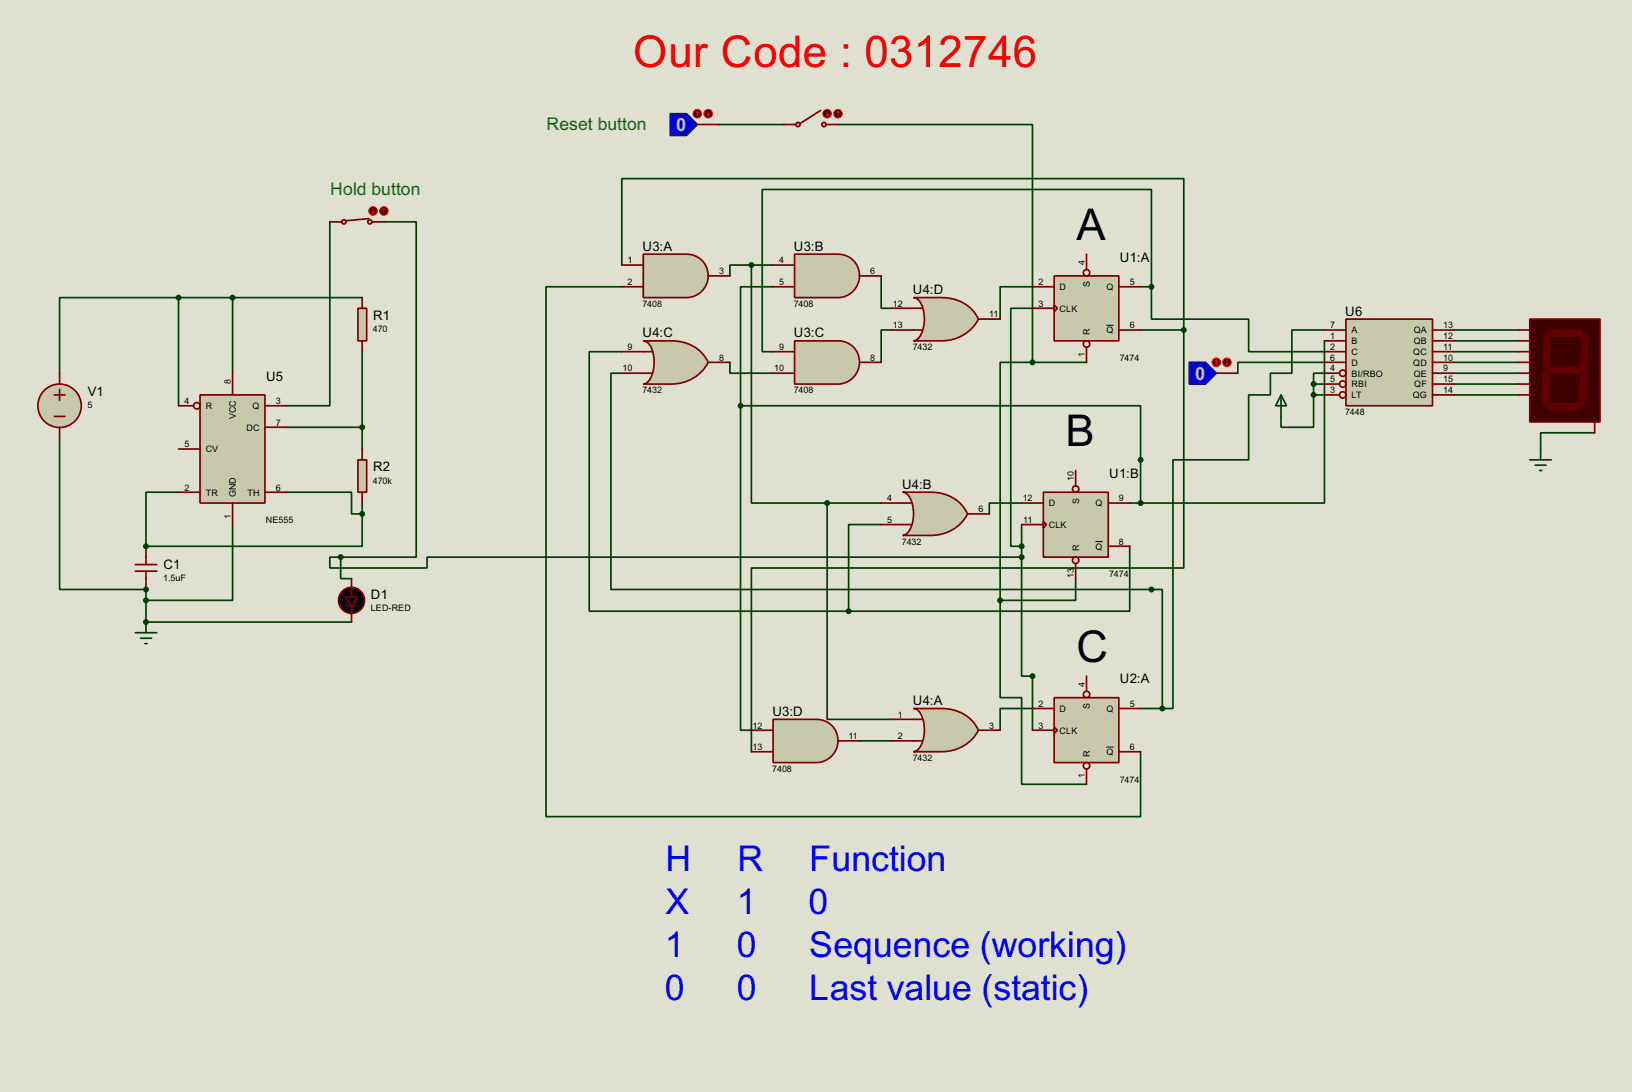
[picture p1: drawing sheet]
<svg xmlns="http://www.w3.org/2000/svg" width="383mm" height="256mm" viewBox="0 0 383 256" stroke-linecap="round" stroke-linejoin="round" font-family="sans-serif">
<path d="M0 0h383.5v256.5h-383.5z" fill="#e0e0d0"/>
<g fill="none" stroke="#004000" stroke-width=".4">
<path d="M42 69.9h-28v17.8M42 69.9h43.1M42 69.9v25.4M54.7 69.9v17.8M146.1 67.4h-17.8v124.4h139.7v-15.2M146.1 62.3v-20.3h132.1v35.5M176.6 62.3h-5.1v2.5M176.6 62.3v55.9h17.8M176.6 62.3h5.1M181.7 67.4h-7.7v27.9M207.1 64.8v7.6h2.5M209.6 77.5h-2.5v7.6"/>
<path d="M242.6 67.4h-7.6v7.6M268 77.5h10.2M268 67.4h2.6M270.6 67.4v-22.9h-91.5v38.1h2.6M270.6 67.4v7.6h22.8v7.6h17.8M278.2 77.5v55.9h-101.6v43.2M341.7 77.5h15.2M85.1 82.6v22.9M146.1 82.6h-7.6v61h60.9M146.1 87.7h-2.5v50.8h127M171.5 85.1v2.6h10.2M174 95.3v76.2h2.6"/>
<path d="M174 95.3h94v12.7M308.7 92.8v7.6h-7.7v-2.6M308.7 90.2h2.5M308.7 92.8h2.5M308.7 90.2v2.6M311.2 85.1h-20.3v2.6M311.2 87.7h-2.5v2.5M341.7 80.1h15.2M341.7 82.6h15.2M341.7 85.1h15.2M341.7 87.7h15.2M341.7 90.2h15.2"/>
<path d="M341.7 92.8h15.2M14 102.9v35.6h20.3M67.4 115.6h15.2v5.1h2.5v-2.5M67.4 100.4h17.7M194.4 118.2v50.8h15.2M194.4 118.2h12.7M240.1 118.2h-7.6v2.5M374.7 101.7h-12.7v3.8M207.1 123.2h-7.7v20.4M265.5 128.3v15.3h-66.1M202 174h7.6M242.6 166.4h-7.6v5.1"/>
</g>
<circle cx="34.3" cy="138.5" r=".2" fill="#004000"/>
<path d="M85.1 120.7v7.6h-50.8" fill="none" stroke="#004000" stroke-width=".4"/>
<circle cx="34.3" cy="128.3" r=".2" fill="#004000"/>
<path d="M42 115.6h-7.7v12.7M34.3 138.5v7.6M54.7 123.2v17.8h-20.4" fill="none" stroke="#004000" stroke-width=".4"/>
<circle cx="34.3" cy="146.1" r=".2" fill="#004000"/>
<g fill="none" stroke="#004000" stroke-width=".4">
<path d="M169 29.3h15.2M196.9 29.3h45.7v55.8M77.5 52.1v43.2h-10.1M90.2 52.1h7.6v78.8h-17.7M242.6 72.4h-5.1v55.9h2.6M311.2 77.5h-7.6v10.2h-5.1v5.1h-5.1v15.2h-17.8v58.4h-2.5M242.6 85.1h-7.6v55.9M242.6 85.1h12.7M311.2 80.1v38.1h-43.2M265.5 118.2h2.5M268 108v10.2M80.1 130.9v5h2.5"/>
<path d="M80.1 130.9h-2.6v2.5h22.9v-2.5h139.7M240.1 130.9v27.9h2.5v12.7M240.1 123.2v7.7M252.8 135.9v5.1h-17.8M270.6 138.5h2.5v27.9M34.3 146.1h48.3M235 141v22.9h5.1v20.3h15.2M268 166.4h5.1"/>
</g>
<path d="M247.7 64.8h15.2v15.3h-15.2z" fill="#c8c8aa" stroke="#800000" stroke-width=".4"/>
<g fill="none" stroke="#800000" stroke-width=".4">
<path d="M255.3 59.7v3.6M242.6 67.4h5.1M242.6 72.4h5.1M247.7 71.7l.8 .7-.8 .8zM262.9 67.4h5.1M262.9 77.5h5.1M255.3 81.6v3.5"/>
<circle cx="255.3" cy="64.1" r=".75"/>
<circle cx="255.3" cy="80.8" r=".75"/>
</g>
<path d="M260 76.4h1.7" fill="none" stroke="#000" stroke-width=".23"/>
<path d="M245.2 115.6h15.2v15.3h-15.2z" fill="#c8c8aa" stroke="#800000" stroke-width=".4"/>
<g fill="none" stroke="#800000" stroke-width=".4">
<path d="M240.1 118.2h5.1M252.8 110.5v3.6M260.4 118.2h5.1M240.1 123.2h5.1M245.2 122.5l.7 .7-.7 .8zM252.8 132.4v3.5M260.4 128.3h5.1"/>
<circle cx="252.7" cy="114.9" r=".75"/>
<circle cx="252.7" cy="131.6" r=".75"/>
</g>
<path d="M257.4 127.2h1.7" fill="none" stroke="#000" stroke-width=".23"/>
<path d="M247.7 163.9h15.2v15.2h-15.2z" fill="#c8c8aa" stroke="#800000" stroke-width=".4"/>
<g fill="none" stroke="#800000" stroke-width=".4">
<path d="M255.3 158.8v3.6M242.6 166.4h5.1M242.6 171.5h5.1M247.7 170.7l.8 .8-.8 .8zM262.9 166.4h5.1M262.9 176.6h5.1M255.3 180.6v3.6"/>
<circle cx="255.3" cy="179.9" r=".75"/>
<circle cx="255.3" cy="163.1" r=".75"/>
</g>
<path d="M260 175.5h1.7" fill="none" stroke="#000" stroke-width=".23"/>
<path d="M151.2 59.7h10.1a5.1 5.1 0 0 1 5.1 5.1 5.1 5.1 0 0 1-5.1 5.1h-10.1z" fill-rule="evenodd" fill="#c8c8aa" stroke="#800000" stroke-width=".4"/>
<path d="M146.1 62.3h5.1M146.1 67.4h5.1M166.4 64.8h5.1" fill="none" stroke="#800000" stroke-width=".4"/>
<path d="M186.7 59.7h10.2a5.1 5.1 0 0 1 5.1 5.1 5.1 5.1 0 0 1-5.1 5.1h-10.2z" fill-rule="evenodd" fill="#c8c8aa" stroke="#800000" stroke-width=".4"/>
<path d="M181.7 62.3h5M181.7 67.4h5M202 64.8h5.1" fill="none" stroke="#800000" stroke-width=".4"/>
<path d="M186.7 80.1h10.2a5.1 5.1 0 0 1 5.1 5 5.1 5.1 0 0 1-5.1 5.1h-10.2z" fill-rule="evenodd" fill="#c8c8aa" stroke="#800000" stroke-width=".4"/>
<path d="M181.7 82.6h5M181.7 87.7h5M202 85.1h5.1" fill="none" stroke="#800000" stroke-width=".4"/>
<path d="M181.7 169h10.1a5.1 5.1 0 0 1 5.1 5 5.1 5.1 0 0 1-5.1 5.1h-10.1z" fill-rule="evenodd" fill="#c8c8aa" stroke="#800000" stroke-width=".4"/>
<path d="M176.6 171.5h5.1M176.6 176.6h5.1M196.9 174h5.1" fill="none" stroke="#800000" stroke-width=".4"/>
<path d="M214.7 166.4h6.6a9.2 9.2 0 0 1 8.6 5.1 9.5 9.5 0 0 1-8.6 5.1h-6.6a3.4 3.4 0 0 0 2.3-3.2 7.4 7.4 0 0 0-1.4-6.6z" fill-rule="evenodd" fill="#c8c8aa" stroke="#800000" stroke-width=".4"/>
<path d="M209.6 169h7.1M209.6 174h7.1M229.9 171.5h5.1" fill="none" stroke="#800000" stroke-width=".4"/>
<path d="M212.1 115.6h6.6a9.1 9.1 0 0 1 8.7 5.1 9.5 9.5 0 0 1-8.7 5.1h-6.6a3.4 3.4 0 0 0 2.3-3.2 7.4 7.4 0 0 0-1.4-6.6z" fill-rule="evenodd" fill="#c8c8aa" stroke="#800000" stroke-width=".4"/>
<path d="M207.1 118.2h7.1M207.1 123.2h7.1M227.4 120.7h5.1" fill="none" stroke="#800000" stroke-width=".4"/>
<path d="M151.2 80.1h6.6a9.2 9.2 0 0 1 8.6 5 9.5 9.5 0 0 1-8.6 5.1h-6.6a3.4 3.4 0 0 0 2.3-3.1 7.3 7.3 0 0 0-1.4-6.7z" fill-rule="evenodd" fill="#c8c8aa" stroke="#800000" stroke-width=".4"/>
<path d="M146.1 82.6h7.1M146.1 87.7h7.1M166.4 85.1h5.1" fill="none" stroke="#800000" stroke-width=".4"/>
<path d="M214.7 69.9h6.6a9.2 9.2 0 0 1 8.6 5.1 9.5 9.5 0 0 1-8.6 5.1h-6.6a3.4 3.4 0 0 0 2.3-3.2 7.3 7.3 0 0 0-1.4-6.6z" fill-rule="evenodd" fill="#c8c8aa" stroke="#800000" stroke-width=".4"/>
<path d="M209.6 72.4h7.1M209.6 77.5h7.1M229.9 75h5.1" fill="none" stroke="#800000" stroke-width=".4"/>
<g fill="#004000" stroke="#004000" stroke-width=".4">
<circle cx="176.5" cy="62.3" r=".5"/>
<circle cx="199.4" cy="143.6" r=".5"/>
<circle cx="174" cy="95.3" r=".5"/>
<circle cx="278.1" cy="77.5" r=".5"/>
<circle cx="194.3" cy="118.2" r=".5"/>
</g>
<path d="M47 92.8h15.3v25.4h-15.3z" fill="#c8c8aa" stroke="#800000" stroke-width=".4"/>
<g fill="none" stroke="#800000" stroke-width=".4">
<path d="M42 95.3h3.5M54.7 87.7v5.1M62.3 95.3h5.1M42 115.6h5M42 105.5h5M54.7 118.2v5M62.3 100.4h5.1M62.3 115.6h5.1"/>
<circle cx="46.2" cy="95.3" r=".75"/>
</g>
<path d="M359.5 75h16.5v24.1h-16.5z" fill="#400000" stroke="#800000" stroke-width=".4"/>
<g fill="#600000" stroke="#600000" stroke-width=".23">
<path d="M363.8 78.3l.7-.8h6.9l.8 .8-.8 .7h-6.9z" fill-rule="evenodd"/>
<path d="M372.4 78.5l.8 .8-.3 6.6-.7 .8-.8-.8 .3-6.6z" fill-rule="evenodd"/>
<path d="M363.5 86.9l.8-.7h6.8l.8 .7-.8 .8h-6.8z" fill-rule="evenodd"/>
<path d="M363.5 78.5l.8 .8-.3 6.6-.7 .8-.8-.8 .3-6.6z" fill-rule="evenodd"/>
<path d="M371.4 87.9l.8-.7 .7 .7-.2 6.6-.8 .8-.8-.8z" fill-rule="evenodd"/>
<path d="M364 94.8h6.9l.8 .8-.8 .7h-6.9l-.7-.7z" fill-rule="evenodd"/>
<path d="M362.5 87.9l.8-.7 .7 .7-.2 6.6-.8 .8-.7-.8z" fill-rule="evenodd"/>
</g>
<path d="M356.9 77.5h2.6M356.9 80.1h2.6M356.9 82.6h2.6M356.9 85.1h2.6M356.9 87.7h2.6M356.9 90.2h2.6M356.9 92.8h2.6M374.7 99.1v2.6" fill="none" stroke="#800000" stroke-width=".4"/>
<path d="M316.3 75h20.3v20.3h-20.3z" fill="#c8c8aa" stroke="#800000" stroke-width=".4"/>
<g fill="none" stroke="#800000" stroke-width=".4">
<path d="M311.2 77.5h5.1M336.6 77.5h5.1M311.2 80.1h5.1M311.2 82.6h5.1M311.2 85.1h5.1M311.2 87.7h3.6M311.2 90.2h3.6M311.2 92.8h3.6M336.6 80.1h5.1M336.6 82.6h5.1M336.6 85.1h5.1M336.6 87.7h5.1"/>
<path d="M336.6 90.2h5.1M336.6 92.8h5.1"/>
<circle cx="315.5" cy="87.7" r=".75"/>
<circle cx="315.5" cy="90.2" r=".75"/>
<circle cx="315.5" cy="92.8" r=".75"/>
</g>
<g fill="#004000" stroke="#004000" stroke-width=".4">
<circle cx="270.5" cy="67.4" r=".5"/>
<circle cx="268" cy="108" r=".5"/>
<circle cx="270.5" cy="138.5" r=".5"/>
</g>
<path d="M279.5 85.1h3.8l2.5 2.6-2.5 2.5h-3.8z" fill-rule="evenodd" fill="#0000c0" stroke="#000080" stroke-width=".4"/>
<path d="M285.8 87.7h5.1" fill="none" stroke="#800000" stroke-width=".4"/>
<circle cx="285.8" cy="85.1" r="1" fill="#400000" stroke="#f00" stroke-width=".23"/>
<path d="M285.8 84.6l-.2 .3M285.8 84.6l.3 .3M285.8 84.6v1.1" fill="none" stroke="#f00" stroke-width=".23"/>
<circle cx="288.3" cy="85.1" r="1" fill="#400000" stroke="#f00" stroke-width=".23"/>
<path d="M288.1 85.4l.2 .3M288.3 84.6v1.1M288.6 85.4l-.3 .3" fill="none" stroke="#f00" stroke-width=".23"/>
<path d="M301 92.8l1.3 2.5h-2.5zM301 92.8v5M359.5 108h5M360.7 109.3h2.6M361.8 110.5h.5M362 105.5v2.5" fill="none" stroke="#004000" stroke-width=".4"/>
<g fill="#004000" stroke="#004000" stroke-width=".4">
<circle cx="308.6" cy="90.2" r=".5"/>
<circle cx="308.6" cy="92.8" r=".5"/>
</g>
<circle cx="14" cy="95.3" r="5.1" fill="#c8c8aa" stroke="#800000" stroke-width=".4"/>
<path d="M12.8 92.8h2.5M12.8 97.8h2.5M14 87.7v2.5M14 91.5v2.5M14 100.4v2.5" fill="none" stroke="#800000" stroke-width=".4"/>
<path d="M84.1 72.4h2.1v7.7h-2.1z" fill="#c8c8aa" stroke="#800000" stroke-width=".4"/>
<path d="M85.1 69.9v2.5M85.1 80.1v2.5" fill="none" stroke="#800000" stroke-width=".4"/>
<path d="M84.1 108h2.1v7.6h-2.1z" fill="#c8c8aa" stroke="#800000" stroke-width=".4"/>
<path d="M85.1 105.5v2.5M85.1 115.6v2.6M31.8 132.6h5.1M31.8 134.2h5.1M34.3 128.3v4.3M34.3 134.2v4.3M82.6 135.9v4.4M81.3 142.3h2.6M82.6 142.3v3.8" fill="none" stroke="#800000" stroke-width=".4"/>
<g fill="#004000" stroke="#004000" stroke-width=".4">
<circle cx="54.6" cy="69.9" r=".5"/>
<circle cx="41.9" cy="69.9" r=".5"/>
<circle cx="85.1" cy="100.4" r=".5"/>
<circle cx="85.1" cy="120.7" r=".5"/>
<circle cx="34.3" cy="138.5" r=".5"/>
<circle cx="34.3" cy="128.3" r=".5"/>
<circle cx="34.3" cy="141" r=".5"/>
<circle cx="34.3" cy="146.1" r=".5"/>
<circle cx="268" cy="118.2" r=".5"/>
<circle cx="273.1" cy="166.4" r=".5"/>
<circle cx="242.6" cy="158.8" r=".5"/>
<circle cx="240" cy="128.3" r=".5"/>
</g>
<path d="M31.8 148.6h5.1M33.1 149.9h2.5M34.1 151.2h.5M34.3 146.1v2.5" fill="none" stroke="#004000" stroke-width=".4"/>
<g fill="#000" stroke="#800000" stroke-width=".4">
<path d="M81.1 140.3h3l-1.5 2z"/>
<circle cx="82.6" cy="141" r="3.1"/>
</g>
<path d="M157.5 26.7h3.8l2.6 2.6-2.6 2.5h-3.8z" fill-rule="evenodd" fill="#0000c0" stroke="#000080" stroke-width=".4"/>
<path d="M163.9 29.3h5.1" fill="none" stroke="#800000" stroke-width=".4"/>
<circle cx="163.8" cy="26.7" r="1" fill="#400000" stroke="#f00" stroke-width=".23"/>
<path d="M163.9 26.2l-.3 .3M163.9 26.2l.2 .3M163.9 26.2v1" fill="none" stroke="#f00" stroke-width=".23"/>
<circle cx="166.4" cy="26.7" r="1" fill="#400000" stroke="#f00" stroke-width=".23"/>
<path d="M166.2 27l.2 .2M166.4 26.2v1M166.7 27l-.3 .2" fill="none" stroke="#f00" stroke-width=".23"/>
<g fill="#c8c8aa" stroke="#800000" stroke-width=".4">
<circle cx="193.6" cy="29.3" r=".5"/>
<circle cx="187.5" cy="29.3" r=".5"/>
</g>
<path d="M184.2 29.3h2.8M192.8 26l-4.8 3M194.1 29.3h2.8" fill="none" stroke="#800000" stroke-width=".4"/>
<circle cx="194.3" cy="26.7" r="1" fill="#400000" stroke="#f00" stroke-width=".23"/>
<path d="M194.1 27l.3 .2M194.4 26.2v1M194.6 27l-.2 .2" fill="none" stroke="#f00" stroke-width=".23"/>
<circle cx="196.9" cy="26.7" r="1" fill="#400000" stroke="#f00" stroke-width=".23"/>
<path d="M196.9 26.2l-.2 .3M196.9 26.2l.3 .3M196.9 26.2v1" fill="none" stroke="#f00" stroke-width=".23"/>
<g fill="#004000" stroke="#004000" stroke-width=".4">
<circle cx="242.6" cy="85.1" r=".5"/>
<circle cx="235" cy="141" r=".5"/>
<circle cx="80" cy="130.9" r=".5"/>
<circle cx="240" cy="130.9" r=".5"/>
</g>
<g fill="#c8c8aa" stroke="#800000" stroke-width=".4">
<circle cx="86.9" cy="52.1" r=".5"/>
<circle cx="80.8" cy="52.1" r=".5"/>
</g>
<path d="M77.5 52.1h2.8M86.7 51.4l-5.4 .5M87.4 52.1h2.8" fill="none" stroke="#800000" stroke-width=".4"/>
<circle cx="87.6" cy="49.6" r="1" fill="#400000" stroke="#f00" stroke-width=".23"/>
<path d="M87.4 49.8l.3 .3M87.7 49.1v1M87.9 49.8l-.2 .3" fill="none" stroke="#f00" stroke-width=".23"/>
<circle cx="90.2" cy="49.6" r="1" fill="#400000" stroke="#f00" stroke-width=".23"/>
<path d="M90.2 49.1l-.2 .2M90.2 49.1l.3 .2M90.2 49.1v1" fill="none" stroke="#f00" stroke-width=".23"/>
<text font-size="11.5" fill="#f00" x="148.8" y="15.8">Our Code : 0312746</text>
<g font-size="11.5">
<text x="252.9" y="56.4">A</text>
<text x="250.4" y="104.7">B</text>
<text x="252.9" y="155.5">C</text>
</g>
<g font-size="9.4" fill="#00f">
<text x="156.4" y="204.5">H</text>
<text x="173.3" y="204.5">R</text>
<text x="190.1" y="204.5">Function</text>
<text x="156.4" y="214.7">X</text>
<text x="173.1" y="214.7">1</text>
<text x="190" y="214.7">0</text>
<text x="156.3" y="224.8">1</text>
<text x="173.1" y="224.8">0</text>
<text x="190.1" y="224.8">Sequence (working)</text>
<text x="156.3" y="235">0</text>
<text x="173.1" y="235">0</text>
<text x="190.1" y="235">Last value (static)</text>
</g>
<g font-size="4.8" fill="#c0c0c0">
<text x="158.9" y="30.8">0</text>
<text x="280.8" y="89.2">0</text>
</g>
<g font-size="4.6" fill="#008000">
<text x="128.4" y="30.5">Reset button</text>
<text x="77.6" y="45.8">Hold button</text>
</g>
<g font-size="3.5">
<text x="151" y="58.9">U3:A</text>
<text x="186.6" y="58.9">U3:B</text>
<text x="263.2" y="61.4">U1:A</text>
<text x="214.5" y="69.1">U4:D</text>
<text x="87.7" y="75.1">R1</text>
<text x="316.1" y="74.1">U6</text>
<text x="151" y="79.3">U4:C</text>
<text x="186.6" y="79.3">U3:C</text>
<text x="62.5" y="89.4">U5</text>
<text x="20.6" y="92.9">V1</text>
<text x="87.7" y="110.7">R2</text>
<text x="260.7" y="112.3">U1:B</text>
<text x="212" y="114.8">U4:B</text>
<text x="38.4" y="133.6">C1</text>
<text x="87.2" y="140.7">D1</text>
<text x="263.2" y="160.5">U2:A</text>
<text x="214.5" y="165.6">U4:A</text>
<text x="181.5" y="168.2">U3:D</text>
</g>
<g font-size="2.4">
<text x="147.5" y="61.9">1</text>
<text x="169" y="64.4">3</text>
<text x="183.1" y="61.9">4</text>
<text x="204.5" y="64.4">6</text>
<text x="254.9" y="62.3" transform="rotate(-90 254.9 62.3)">4</text>
<text x="147.5" y="67">2</text>
<text x="183.1" y="67">5</text>
<text x="209.8" y="72">12</text>
<text x="244" y="67">2</text>
<text x="244" y="72">3</text>
<text x="249" y="68.1">D</text>
<text x="256.1" y="67.5" transform="rotate(-90 256.1 67.5)">S</text>
<text x="260" y="68.1">Q</text>
<text x="265.5" y="67">5</text>
<text x="151" y="72.1">7408</text>
<text x="186.5" y="72.1">7408</text>
<text x="209.8" y="77.1">13</text>
<text x="232.5" y="74.6">11</text>
<text x="249" y="73.2">CLK</text>
<text x="265.5" y="77.1">6</text>
<text x="312.6" y="77.1">7</text>
<text x="339.1" y="77.1">13</text>
<text x="87.6" y="78.1">470</text>
<text x="147.5" y="82.2">9</text>
<text x="183.1" y="82.2">9</text>
<text x="214.5" y="82.2">7432</text>
<text x="254.9" y="83.8" transform="rotate(-90 254.9 83.8)">1</text>
<text x="256.1" y="78.7" transform="rotate(-90 256.1 78.7)">R</text>
<text x="260" y="78.3">Q</text>
<text x="312.6" y="79.7">1</text>
<text x="312.6" y="82.2">2</text>
<text x="317.6" y="78.3">A</text>
<text x="317.6" y="80.8">B</text>
<text x="317.6" y="83.4">C</text>
<text x="332.1" y="83.4">QC</text>
<text x="332.2" y="78.3">QA</text>
<text x="332.2" y="80.8">QB</text>
<text x="339.1" y="79.7">12</text>
<text x="339.1" y="82.2">11</text>
<text x="146.3" y="87.3">10</text>
<text x="169" y="84.7">8</text>
<text x="181.9" y="87.3">10</text>
<text x="204.5" y="84.7">8</text>
<text x="263.1" y="84.8">7474</text>
<text x="312.6" y="84.7">6</text>
<text x="312.6" y="87.3">4</text>
<text x="312.6" y="89.8">5</text>
<text x="317.6" y="85.9">D</text>
<text x="317.6" y="88.5">BI/RBO</text>
<text x="332.1" y="85.9">QD</text>
<text x="332.2" y="88.5">QE</text>
<text x="339.1" y="84.7">10</text>
<text x="339.1" y="87.3">9</text>
<text x="339.1" y="89.8">15</text>
<text x="20.6" y="95.8">5</text>
<text x="43.4" y="94.9">4</text>
<text x="54.3" y="90.2" transform="rotate(-90 54.3 90.2)">8</text>
<text x="64.8" y="94.9">3</text>
<text x="151" y="92.4">7432</text>
<text x="186.5" y="92.4">7408</text>
<text x="312.6" y="92.4">3</text>
<text x="317.6" y="91">RBI</text>
<text x="317.6" y="93.6">LT</text>
<text x="331.9" y="93.6">QG</text>
<text x="332.3" y="91">QF</text>
<text x="339.1" y="92.4">14</text>
<text x="48.3" y="96.1">R</text>
<text x="55.5" y="98.5" transform="rotate(-90 55.5 98.5)">VCC</text>
<text x="57.9" y="101.2">DC</text>
<text x="59.3" y="96.1">Q</text>
<text x="64.8" y="100">7</text>
<text x="316.1" y="97.5">7448</text>
<text x="43.4" y="105.1">5</text>
<text x="48.3" y="106.3">CV</text>
<text x="87.6" y="113.6">470k</text>
<text x="252.4" y="113" transform="rotate(-90 252.4 113)">10</text>
<text x="43.4" y="115.2">2</text>
<text x="48.3" y="116.4">TR</text>
<text x="55.5" y="116.8" transform="rotate(-90 55.5 116.8)">GND</text>
<text x="58.1" y="116.4">TH</text>
<text x="64.8" y="115.2">6</text>
<text x="208.5" y="117.8">4</text>
<text x="240.3" y="117.8">12</text>
<text x="246.4" y="119">D</text>
<text x="253.6" y="118.3" transform="rotate(-90 253.6 118.3)">S</text>
<text x="257.4" y="119">Q</text>
<text x="262.9" y="117.8">9</text>
<text x="54.2" y="121.9" transform="rotate(-90 54.2 121.9)">1</text>
<text x="62.5" y="122.9">NE555</text>
<text x="208.5" y="122.8">5</text>
<text x="229.9" y="120.3">6</text>
<text x="240.5" y="122.8">11</text>
<text x="246.4" y="124">CLK</text>
<text x="211.9" y="128">7432</text>
<text x="253.6" y="129.5" transform="rotate(-90 253.6 129.5)">R</text>
<text x="257.4" y="129.1">Q</text>
<text x="262.9" y="127.9">8</text>
<text x="38.4" y="136.5">1.5uF</text>
<text x="252.4" y="135.7" transform="rotate(-90 252.4 135.7)">13</text>
<text x="260.6" y="135.6">7474</text>
<text x="87.1" y="143.6">LED-RED</text>
<text x="254.9" y="161.3" transform="rotate(-90 254.9 161.3)">4</text>
<text x="244" y="166">2</text>
<text x="249" y="167.2">D</text>
<text x="256.1" y="166.6" transform="rotate(-90 256.1 166.6)">S</text>
<text x="260" y="167.2">Q</text>
<text x="265.5" y="166">5</text>
<text x="176.8" y="171.1">12</text>
<text x="199.4" y="173.6">11</text>
<text x="211" y="168.6">1</text>
<text x="211" y="173.6">2</text>
<text x="232.5" y="171.1">3</text>
<text x="244" y="171.1">3</text>
<text x="249" y="172.3">CLK</text>
<text x="176.8" y="176.2">13</text>
<text x="214.5" y="178.8">7432</text>
<text x="256.1" y="177.8" transform="rotate(-90 256.1 177.8)">R</text>
<text x="260" y="177.4">Q</text>
<text x="265.5" y="176.2">6</text>
<text x="181.5" y="181.3">7408</text>
<text x="254.9" y="182.8" transform="rotate(-90 254.9 182.8)">1</text>
<text x="263.1" y="183.9">7474</text>
</g>
</svg>
